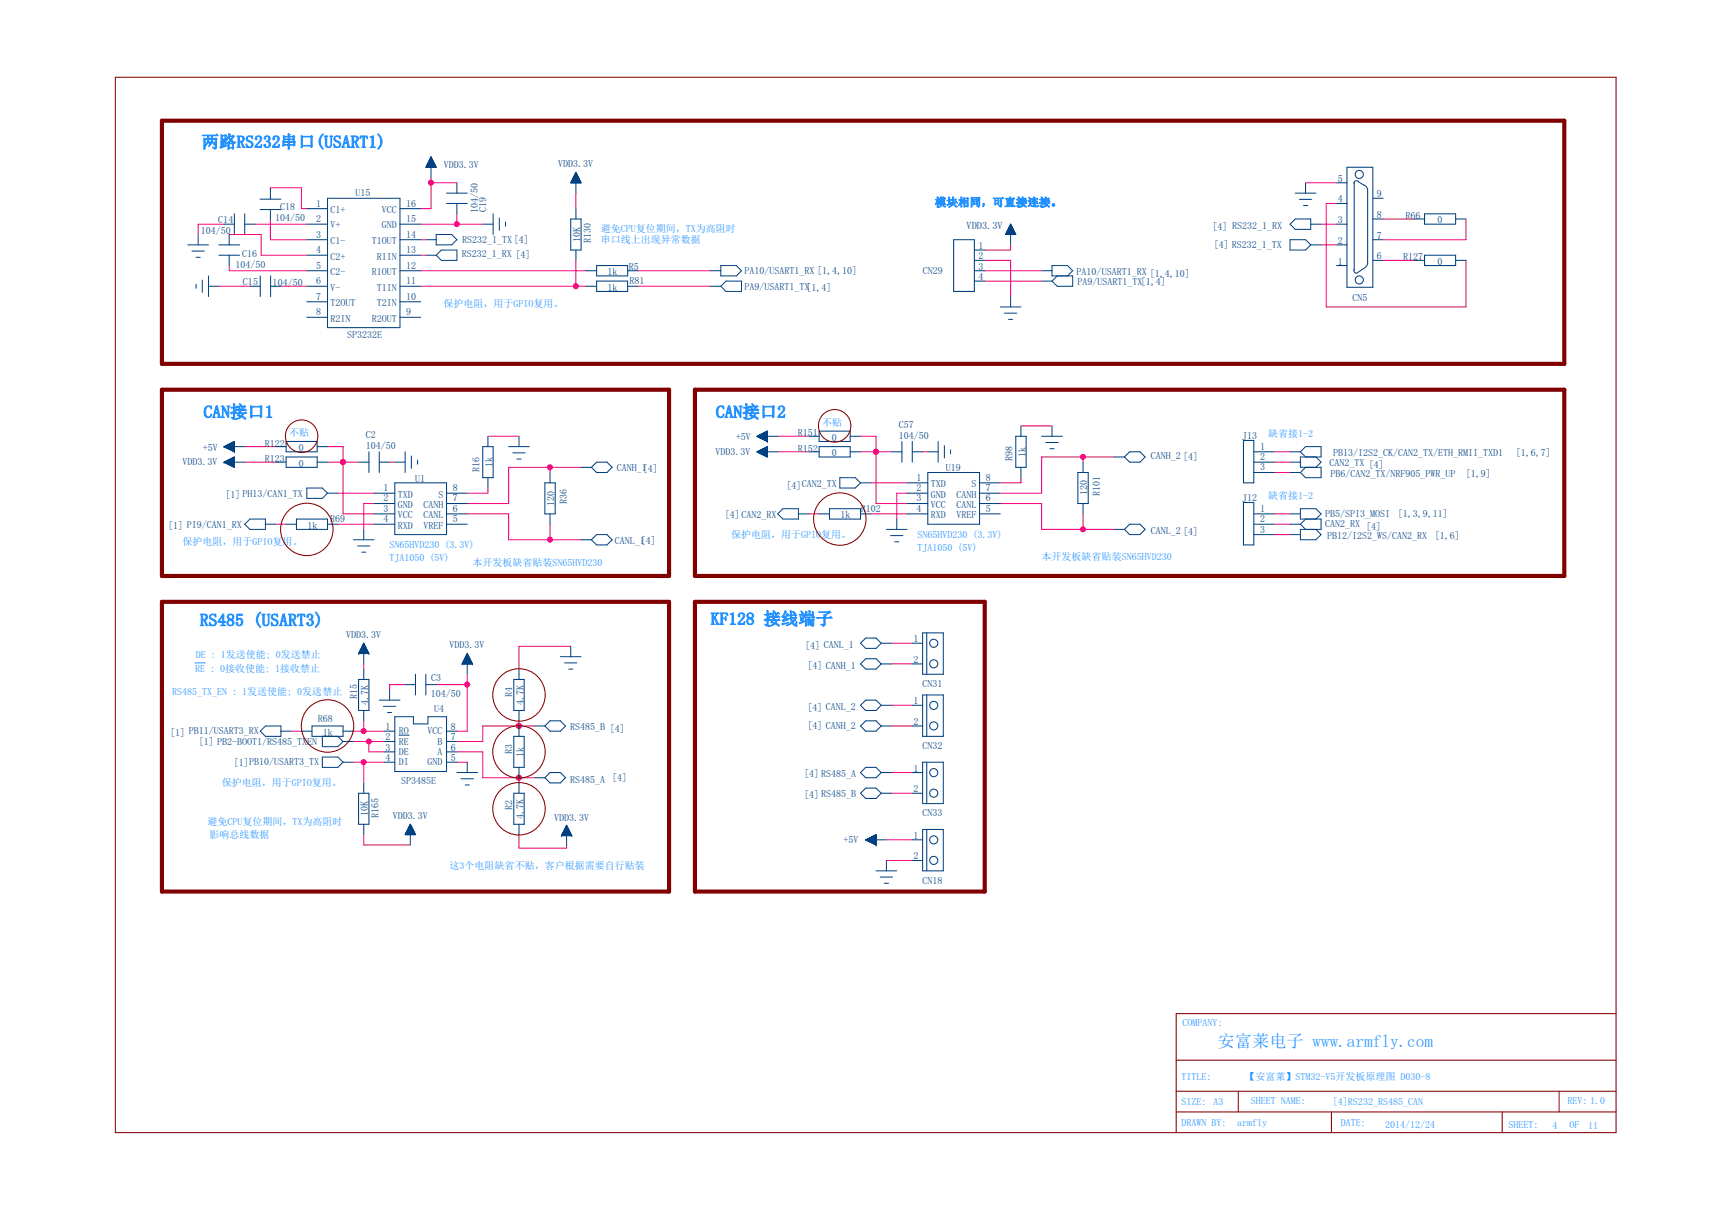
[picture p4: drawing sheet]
<svg xmlns="http://www.w3.org/2000/svg" width="420mm" height="297mm" viewBox="0 0 420 297" stroke-linecap="round" stroke-linejoin="round" font-family="sans-serif">
<path d="M47.9 162.7h2.5" fill="none" stroke="#2291ff" stroke-width=".25"/>
<g fill="none" stroke="#ff0080" stroke-width=".25">
<path d="M55 55h-6.4v2.6M56.2 57.6h7.9v5.1h11.2M62.6 55h12.7M66.4 46.4v-.3h7.6v5.1h1.3M66.4 54v4.8h8.9M103.2 58.8h1.3M103.2 55h15.3M105.8 43.6v7.6h-2.6M105.8 44.9h6.3M112.1 52.5v2.5M141.3 47.4v3.8M320.4 44.9h7.6"/>
<path d="M324.2 55h3.8M328 50h-2.5v25.4h34.3v-11.5M339.5 53.8h7.6M359.8 53.8v5h-20.3M53.7 70.3h7.6M56.2 65.2v1.3h19.1M68.9 70.3h6.4M103.2 62.7h1.3M103.2 66.5h40.7M103.2 70.3h40.7M141.3 63.9v6.4M156.6 66.5h17.8"/>
<path d="M156.6 70.3h17.8M241.7 66.5h13.9M241.7 63.9h6.3v8.9M241.7 69h13.9M248 60.1v1.3h-6.3M324.2 60.1h3.8M339.5 63.9h7.6M60.1 113.5h7.6M60.1 109.6h7.6M80.4 113.5h7.6M80.4 109.6h3.8v16.6h7.6M84.2 113.5h.1"/>
<path d="M95.6 113.5h1.3M119.7 119.8v1.3h-5M119.7 107.1h7.7M135 114.7v1.3M142.6 114.7h-17.8v8.9h-10.1M190.9 107.1h7.6M190.9 110.9h7.6M211.2 107.1h3.8v16.5h7.6M211.2 110.9h7.6M213.7 118.5h8.9M215 110.9h.1M226.4 110.9h1.3"/>
<path d="M250.6 117.3v1.2h-5.1M250.6 104.6h7.6M265.8 112.2v1.3M273.4 112.2h-17.8v8.9h-10.1M312.8 113.5h3.8M312.8 110.9h3.8M312.8 116h3.8M67.7 128.7h2.5M82.9 121.1h8.9M82.9 128.7h8.9M91.8 123.6h-2.5v6.4M114.7 126.2h10.1v6.3h17.8"/>
<path d="M135 128.7v3.8M198.5 126.2h2.5M213.7 126.2h8.9M222.6 121.1h-2.5v6.3M245.5 123.6h10.1v6.4h17.8M265.8 126.2v3.8M312.8 128.7h3.8M312.8 126.2h3.8M312.8 131.2h3.8M140.1 158.7h-12.7v5.6M218.8 157.9h5.1M71.5 179.5h2.5"/>
<path d="M86.7 179.5h7.6M89.3 163v1.3M89.3 177v2.5M99.4 168.1h-3.8v1.2M107 168.1h7.7M114.7 165.5v14h-2.6M127.4 178.2h.1M127.4 177v1.2M131.2 178.2h-12.7v3.8h-6.4M218.8 178.2h5.1M218.8 163h5.1M218.8 173.1h5.1"/>
<path d="M86.7 182h7.6M86.7 187.1h7.6M89.3 187.1v5.1M90.5 182v2.6h3.8M112.1 184.6h6.4v6.3h12.7M112.1 187.1h2.6M127.4 190.9h.1M127.4 190.9v1.3M218.8 189.7h5.1M218.8 194.7h5.1M89.3 204.9v2.5h11.4M127.4 204.9v3.3h11.7v-.5"/>
<path d="M217.5 206.2h6.4M217.5 211.2h6.4"/>
</g>
<circle cx="114.6" cy="168" r=".62" fill="#ff0080"/>
<circle cx="114.6" cy="168" r=".62" fill="none" stroke="#ff0080" stroke-width=".25"/>
<circle cx="105.8" cy="44.8" r=".62" fill="#ff0080"/>
<circle cx="105.8" cy="44.8" r=".62" fill="none" stroke="#ff0080" stroke-width=".25"/>
<circle cx="112.1" cy="55" r=".62" fill="#ff0080"/>
<circle cx="112.1" cy="55" r=".62" fill="none" stroke="#ff0080" stroke-width=".25"/>
<circle cx="127.3" cy="190.9" r=".62" fill="#ff0080"/>
<circle cx="127.3" cy="190.9" r=".62" fill="none" stroke="#ff0080" stroke-width=".25"/>
<circle cx="127.3" cy="178.2" r=".62" fill="#ff0080"/>
<circle cx="127.3" cy="178.2" r=".62" fill="none" stroke="#ff0080" stroke-width=".25"/>
<circle cx="127.3" cy="190.9" r=".62" fill="#ff0080"/>
<circle cx="127.3" cy="190.9" r=".62" fill="none" stroke="#ff0080" stroke-width=".25"/>
<circle cx="127.3" cy="178.2" r=".62" fill="#ff0080"/>
<circle cx="127.3" cy="178.2" r=".62" fill="none" stroke="#ff0080" stroke-width=".25"/>
<circle cx="89.2" cy="179.5" r=".62" fill="#ff0080"/>
<circle cx="89.2" cy="179.5" r=".62" fill="none" stroke="#ff0080" stroke-width=".25"/>
<circle cx="135" cy="132.5" r=".62" fill="#ff0080"/>
<circle cx="135" cy="132.5" r=".62" fill="none" stroke="#ff0080" stroke-width=".25"/>
<circle cx="135" cy="114.7" r=".62" fill="#ff0080"/>
<circle cx="135" cy="114.7" r=".62" fill="none" stroke="#ff0080" stroke-width=".25"/>
<circle cx="90.5" cy="182" r=".62" fill="#ff0080"/>
<circle cx="90.5" cy="182" r=".62" fill="none" stroke="#ff0080" stroke-width=".25"/>
<circle cx="84.2" cy="113.4" r=".62" fill="#ff0080"/>
<circle cx="84.2" cy="113.4" r=".62" fill="none" stroke="#ff0080" stroke-width=".25"/>
<circle cx="84.2" cy="113.4" r=".62" fill="#ff0080"/>
<circle cx="84.2" cy="113.4" r=".62" fill="none" stroke="#ff0080" stroke-width=".25"/>
<circle cx="265.8" cy="129.9" r=".62" fill="#ff0080"/>
<circle cx="265.8" cy="129.9" r=".62" fill="none" stroke="#ff0080" stroke-width=".25"/>
<circle cx="265.8" cy="112.2" r=".62" fill="#ff0080"/>
<circle cx="265.8" cy="112.2" r=".62" fill="none" stroke="#ff0080" stroke-width=".25"/>
<circle cx="215" cy="110.9" r=".62" fill="#ff0080"/>
<circle cx="215" cy="110.9" r=".62" fill="none" stroke="#ff0080" stroke-width=".25"/>
<circle cx="215" cy="110.9" r=".62" fill="#ff0080"/>
<circle cx="215" cy="110.9" r=".62" fill="none" stroke="#ff0080" stroke-width=".25"/>
<circle cx="141.3" cy="70.2" r=".62" fill="#ff0080"/>
<circle cx="141.3" cy="70.2" r=".62" fill="none" stroke="#ff0080" stroke-width=".25"/>
<circle cx="89.2" cy="187.1" r=".62" fill="#ff0080"/>
<circle cx="89.2" cy="187.1" r=".62" fill="none" stroke="#ff0080" stroke-width=".25"/>
<g fill="none" stroke="#004080" stroke-width=".25">
<path d="M105.1 39.9v1.2M105.1 39.9h1.4M105.2 39.8h1.2M105.2 39.7v1.4M105.2 39.7h1.2M105.3 39.6h1M105.3 39.5v1.6M105.4 39.5h.8l.1 1.6M105.4 39.4h.8M105.4 39.2v1.9M105.4 39.3h.8M105.5 39.2h.6"/>
<path d="M105.5 39v2.1M105.5 39.1h.5M105.6 39h.4v2.1M105.6 38.8v2.3M105.7 38.9h.2M105.7 38.8h.2M105.7 38.7v2.4M105.7 38.7h.2M105.8 38.6h.1M105.8 38.5l1.2 2.6h-2.5zM105.8 38.5v5.1M105.9 38.7v2.4"/>
<path d="M106.1 39.2v1.9M106.2 39.3v1.8M106.4 39.8v1.3M106.5 40v1.1M48.6 57.6v2.5M55 55h2.5M56.2 57.6v2.5M57.5 52.5v5.1M60.1 55h2.5M60.1 52.5v5.1M63.8 51.4h5.1M63.8 48.9h5.1"/>
<path d="M66.4 46.4v2.5M66.4 51.4v2.6M75.3 51.2h5.1M75.3 55h5.1M75.3 58.8h5.1M80.4 48.7h17.8v31.7h-17.8zM98.2 51.2h5M98.2 55h5M98.2 58.8h5M104.5 58.8h2.5M104.7 40.8h2.2M104.7 40.7v.4"/>
<path d="M104.7 40.7h2.2M104.8 40.6h2M104.8 40.5v.6M104.8 40.5h2M104.9 40.4h1.8M105 40.2h1.6v.9M105 40.1v1M105 40.1h1.5M105.1 40h1.4M106.7 40.3h-1.8v.8M106.7 40.3v.8M106.8 40.6v.5"/>
<path d="M106.9 40.8v.3M107 40.9h-2.4v.2M107 41v.1M107 57.6h3.9l1.2 1.2-1.2 1.3h-3.9zM109.6 50h5.1M109.6 47.4h5.1M112.1 44.9v2.5M112.1 50v2.5M118.5 55h2.5M121 52.5v5.1M122.5 53.5v3.1M124.1 54.5v1"/>
<path d="M140.1 53.8h2.5v7.6h-2.5zM140.2 44.8l2.4 .1M140.2 44.7v.2M140.2 44.7h2.3M140.2 44.5v.4M140.2 44.6h2.3v.3M140.3 44.5h2.1M140.3 44.4h2.1v.5M140.3 44.3v.6M140.4 44.3h1.9M140.5 44.2h1.8v.7M140.5 44.1v.8"/>
<path d="M140.5 44.1h1.7M140.5 44h1.7v.9M140.5 43.9v1M140.6 43.9h1.5M140.7 44.9v-1.1h1.4v1.1M140.7 43.6h1.3M140.7 43.6h1.3v1.3M140.7 43.5v1.4M140.8 43.5h1.1M140.8 43.3h1v1.6M140.8 43.3v1.6M140.9 43.3h.9"/>
<path d="M141 43.1h.8v1.8M141 43.1v1.8M141 43.1h.7M141 43h.7v1.9M141.2 42.8h.4v2.1M141.2 42.6v2.3M141.2 42.6h.3M141.3 42.5h.2v2.4M141.3 42.5v2.4M141.3 42.5h.1M141.3 42.3h.1M141.3 42.3l-1.2 2.6h2.5"/>
<path d="M141.3 42.3v5.1M141.3 51.2v2.6M141.3 42.3l1.3 2.6M141.6 42.8h-.5l-.1 2.1M234 58.8h5.1v12.7h-5.1zM246.8 57.6h2.4M246.9 57.4h2.3M246.9 57.6v-.3h2.3v.3M247 57.2h2.1M247 57.6v-.5h2v.5M247.1 57h1.9M247.1 57.6v-.7h1.9v.7"/>
<path d="M247.2 56.8h1.7M247.2 57.6v-.9h1.7v.9M247.3 56.6h1.5M247.3 57.6v-1.1h1.4v1.1M247.4 56.3h1.3M247.5 56.2h1.1M247.6 56h.9M247.7 55.8h.7v1.8M247.8 55.5h.5M247.9 55.3h.3M247.9 57.6v-2.4h.2v2.4M248 55.2h.1"/>
<path d="M248 55h.1M248 55l1.3 2.6h-2.6zM248 55v5.1M248.2 55.5h-.3v2.1M248.2 55.4v2.2M248.4 55.7h-.7v1.9M248.4 55.6v2M248.4 55.8h-.8v1.8M248.5 56h-1v1.6M248.5 56v1.6M248.7 56.3h-1.3v1.3M248.7 56.2v1.4"/>
<path d="M316.6 58.8h3.8l1.3 1.3-1.3 1.3h-3.8zM317.9 47.4h5M317.9 53.8h3.8v2.5h-3.8l-1.3-1.3zM318.9 48.9h3M319.9 50.5h1M320.4 44.9v2.5M321.7 55h2.5M328 55h2.6M328 50h2.6M328 44.9h2.6M330.6 41.1h6.3v29.4h-6.3zM332.3 44.8a.62 .62 0 0 1 .4-.4 .62 .62 0 0 1 .7 .2l1.2 .8"/>
<path d="M332.3 44.9h.1M332.3 44.9v21.3M334.6 45.4a1.35 1.35 0 0 1 1 1M335.6 46.4v18.3l-.1 .4a5 5 0 0 1-2.4 1.9 .6 .6 0 0 1-.7-.1 .6 .6 0 0 1-.1-.7l.1 .1M336.9 48.7h2.6M336.9 58.8h2.6M336.9 53.8h2.6M347.1 53.8h2.5M349.6 52.5h7.6v2.5h-7.6zM357.2 53.8h2.6M46.1 60.1h5.1M47.1 61.6h3.1"/>
<path d="M48.1 63.2h1M48.1 69.8v1M49.6 68.7v3.1M51.2 70.3h2.5M51.2 67.7v5.1M53.7 62.7h5.1M53.7 60.1h5.1M56.2 62.7v2.5M61.3 70.3h2.6M63.9 67.7v5.1M66.4 70.3h2.5M66.4 67.7v5.1"/>
<path d="M75.3 62.7h5.1M75.3 66.5h5.1M75.3 70.3h5.1M75.3 74.1h5.1M75.3 77.9h5.1M98.2 62.7h5M98.2 66.5h5M98.2 70.3h5M98.2 74.1h5M98.2 77.9h5M104.5 62.7h2.5M107 62.7l1.3-1.3h3.8v2.5h-3.8z"/>
<path d="M141.3 61.4v2.5M143.9 66.5h2.5M143.9 70.3h2.5M146.4 65.2h7.6v2.5h-7.6zM146.4 69h7.6v2.5h-7.6zM154 66.5h2.6M154 70.3h2.6M174.4 66.5h2.5M174.4 70.3h2.5M176.9 65.2h3.8l1.3 1.3-1.3 1.2h-3.8zM176.9 70.3l1.3-1.3h3.8v2.5h-3.8zM239.1 66.5h2.6"/>
<path d="M239.1 63.9h2.6M239.1 69h2.6M239.1 61.4h2.6M245.5 75.4h5.1M246.5 76.9h3M247.5 78.4h1M248 72.8v2.6M255.6 66.5h2.6M255.6 69h2.6M259.4 67.7l-1.2 1.3M262 67.7l1.3-1.2-1.3-1.3h-3.8v2.5h5.1v2.6h-3.9l-1.2-1.3M321.7 60.1h2.5"/>
<path d="M328 60.1h2.6M328 65.2h2.6M336.9 63.9h2.6M347.1 63.9h2.5M349.6 62.7h7.6v2.5h-7.6zM357.2 63.9h2.6M55 109.6h.1M55 113.5h.1M55 113.5l2.5-1.3v2.5zM55 109.6h5.1M55 113.5h5.1M55 109.6l2.5 1.3"/>
<path d="M55 109.7h2.5M55.1 113.4v.1M55.1 113.6h2.4M55.2 109.8h2.3M55.2 109.6v.2M55.3 113.3v.3M55.3 113.7h2.2M55.4 109.9h2.1M55.4 109.4v.5M55.5 113.2v.5M55.5 113.7h2M55.6 110h1.9"/>
<path d="M55.6 109.3v.6M55.7 113.1v.7M55.7 113.9h1.8M55.8 110.1h1.7M55.8 109.3v.8M55.9 113v.9l1.6 .1M56 110.2h1.5M56 109.1v1.1M56.1 112.9v1.1M56.1 114.1h1.4M56.2 109.1v1.2M56.2 110.3h1.3"/>
<path d="M56.3 112.8v1.3M56.4 114.2h1.1M56.4 108.9l.1 1.5h1M56.5 112.7v1.5M56.6 114.3h.9M56.6 108.8v1.6M56.7 112.6v1.7M56.8 114.4h.7M56.8 108.8v1.8M56.9 110.6h.6M56.9 112.5v1.9M57 108.6v2.1"/>
<path d="M57.1 112.4v2.1M57.2 114.6h.3M57.2 108.5l.1 2.3h.2M57.4 112.3v2.3M57.4 114.7h.1M57.4 108.4v2.5M57.5 110.9h.1M57.5 108.4h.1M57.5 108.4v2.5M57.5 112.7h-1.1v1.5M57.5 108.4l-2.5 1.2M57.5 108.6h-.4v2.1h.4"/>
<path d="M57.5 108.8h-.8v1.7h.8M57.5 109.6l-2.4 .1M57.5 109.5h-2.2v.3M57.5 109.4h-2v.5M57.5 109.3h-1.8v.7M57.5 109.2h-1.6v.9M57.5 109.1h-1.4v1.1M57.5 109h-1.2v1.3M57.5 108.9h-1v1.5M57.5 108.7h-.6v1.9M57.5 108.5h-.1v2.3M57.5 113.4h-2.3v.2"/>
<path d="M57.5 113.2h-2.1v.5M57.5 113.2h-1.9v.5M57.5 113.1h-1.7v.8M57.5 112.9h-1.5v1.1M57.5 112.9h-1.3v1.2M57.5 112.6h-.9v1.7M57.5 112.6h-.7v1.8M57.5 112.4h-.5v2.1h.5M57.5 112.4h-.3v2.2M57.5 112.2l-.1 2.5M67.7 109.6h2.5M67.7 113.5h2.5"/>
<path d="M70.2 108.4h7.6v2.5h-7.6zM70.2 112.2h7.6v2.5h-7.6zM75.3 119.8h3.8l1.3 1.3-1.3 1.2h-3.8zM77.8 109.6h2.6M77.8 113.5h2.6M88 113.5h2.5M90.5 110.9v5.1M93.1 110.9v5.1M93.1 113.5h2.5M96.9 118.5h12.7v12.7h-12.7zM96.9 113.5h2.5M99.4 110.9v5.1"/>
<path d="M101 111.9v3.1M102.5 112.9v1.1M118.5 109.6h2.5v7.7h-2.5zM119.7 107.1v2.5M119.7 117.3v2.5M124.8 109.6h5.1M125.8 111.2h3.1M126.9 112.7h1M127.4 107.1v2.5M133.7 118.5h2.6v7.7h-2.6zM135 116v2.5M142.6 114.7h2.5"/>
<path d="M145.1 114.7l1.3-1.2h2.6l1.2 1.2-1.2 1.3h-2.6zM185.8 110.9h5.1M185.8 107.1l2.5 1.3M185.8 110.9l2.5-1.3v2.6M185.8 110.9l2.5 1.3M185.9 107.1h.1M185.9 110.9v.1M185.9 107.1h2.4M185.9 111h2.4M186 107v.2M186 110.8v.2M186 107v.3h2.3"/>
<path d="M186.1 107h2.2M186.2 106.9v.4M186.2 110.7v.4h2.1M186.2 110.7h2.1M186.2 107.4h2.1M186.3 110.7v.5M186.3 111.2h2M186.4 106.8v.6M186.4 107.5h1.9M186.5 106.8v.7M186.5 110.6v.7M186.5 106.8h1.8"/>
<path d="M186.5 111.3h1.8M186.6 106.7v.8M186.6 110.5v.8M186.6 110.5h1.7M186.6 107.6h1.7M186.7 110.4v1M186.7 111.4h1.6M186.8 106.6v1M186.8 110.4v1M186.8 110.4h1.5M186.8 107.7h1.5M186.9 106.6v1.1"/>
<path d="M186.9 110.4v1.1M186.9 106.6h1.4M187 106.5v1.2M187 110.3v1.2h1.3M187 110.3h1.3M187.1 106.5v1.3h1.2M187.1 110.3v1.3M187.1 106.5h1.2M187.2 106.4v1.4M187.2 110.2v1.4h1.1M187.2 110.2h1.1M187.3 106.3v1.6h1"/>
<path d="M187.3 110.2v1.5M187.3 106.3h1M187.4 106.3v1.6M187.4 110.1v1.6h.9M187.4 110.1h.9M187.5 110.1v1.7M187.6 106.2v1.8M187.6 110v1.8h.7M187.7 110h.6M187.7 106.1v2h.6M187.7 109.9v2M187.7 106.1h.6"/>
<path d="M187.8 106.1v2M187.9 109.9v2.1M188 106v2.2M188 109.8v2.3h.3M188 109.8h.3M188.1 106v2.3h.2M188.1 109.8v2.3M188.2 106h.1M188.2 109.7v2.4h.1M188.2 105.9v2.4M188.2 109.7h.1M188.3 105.8v2.6"/>
<path d="M188.3 109.6v2.6M188.3 108.4h.1M188.3 105.8h.1M188.3 110.8h-2.3v.3M188.3 110.6h-1.9v.6M188.3 109.9h-.5v2h.5M188.3 105.8l-2.5 1.3M188.3 106h-.4v2.2h.4M188.3 106.3h-.8v1.7h.8M188.3 106.8h-2v.6M188.3 106.6h-1.6v1M190.9 107.1h-5.1"/>
<path d="M198.5 110.9h2.5M198.5 107.1h2.5M201 109.6h7.6v2.6h-7.6zM201 105.8h7.6v2.6h-7.6zM206.1 117.3h3.8l1.3 1.2-1.3 1.3h-3.8zM208.6 110.9h2.6M208.6 107.1h2.6M211.2 118.5h2.5M218.8 110.9h2.5M221.3 108.4v5.1M222.6 118.5h5.1M223.9 110.9h2.5"/>
<path d="M223.9 108.4v5.1M227.7 116h12.7v12.7h-12.7zM227.7 110.9h2.5M230.2 108.4v5.1M231.8 109.4v3M233.3 110.4v1M240.4 118.5h5.1M249.3 107.1h2.5v7.6h-2.5zM250.6 104.6v2.5M250.6 114.7v2.6M255.6 107.1h5.1M256.7 108.6h3"/>
<path d="M257.7 110.2h1M258.2 104.6v2.5M264.5 116h2.6v7.6h-2.6zM265.8 113.5v2.5M273.4 112.2h2.6M277.2 110.9h2.6l1.2 1.3-1.2 1.3h-2.6l-1.2-1.3zM305.2 108.1h2.5v10.4h-2.5zM307.7 113.5h5.1M307.7 110.9h5.1M307.7 116h5.1M316.6 113.5h2.5M316.6 110.9h2.5"/>
<path d="M316.6 116h2.5M319.1 110.9l1.3-1.3h3.8v2.6h-5.1v2.5h5.1v2.6h-3.8l-1.3-1.3M319.1 110.9l1.3 1.3M320.4 114.7l-1.3 1.3M322.9 112.2l1.3 1.3-1.3 1.2M60.1 128.7l1.2-1.3h3.8v2.6h-3.8zM65.1 128.7h2.6M70.2 128.7h2.6M72.8 127.4h7.6v2.6h-7.6zM80.4 121.1h2.5M80.4 128.7h2.5M86.7 132.5h5.1"/>
<path d="M87.7 134h3.1M88.8 135.6h1M89.3 130v2.5M91.8 121.1h5.1M91.8 123.6h5.1M91.8 126.2h5.1M91.8 128.7h5.1M109.6 121.1h5.1M109.6 123.6h5.1M109.6 126.2h5.1M109.6 128.7h5.1M135 126.2v2.5"/>
<path d="M142.6 132.5h2.5M145.1 132.5l1.3-1.3h2.6l1.2 1.3-1.2 1.3h-2.6zM190.9 126.2l1.2-1.3h3.8v2.5h-3.8zM195.9 126.2h2.6M201 126.2h2.6M203.6 124.9h7.6v2.5h-7.6zM211.2 126.2h2.5M217.5 130h5.1M218.6 131.5h3M219.6 133h1M220.1 127.4v2.6M222.6 121.1h5.1"/>
<path d="M222.6 123.6h5.1M222.6 126.2h5.1M240.4 121.1h5.1M240.4 123.6h5.1M240.4 126.2h5.1M265.8 123.6v2.6M273.4 130h2.6M277.2 128.7h2.6l1.2 1.3-1.2 1.2h-2.6l-1.2-1.2zM305.2 123.4h2.5v10.4h-2.5zM307.7 131.2h5.1M307.7 126.2h5.1M307.7 128.7h5.1"/>
<path d="M316.6 131.2h2.5M316.6 126.2h2.5M316.6 128.7h2.5M319.1 128.7l1.3 1.3M320.4 127.4l-1.3 1.3M322.9 127.4l1.3-1.2-1.3-1.3h-3.8v2.5h5.1v2.6h-5.1v2.5h3.8l1.3-1.3-1.3-1.2M88.3 159.9h1.9M88.4 159.7h1.8M88.4 159.6v.8M88.5 159.6h1.6M88.5 159.5h1.5M88.5 159.4v1"/>
<path d="M88.6 159.4h1.4v1M88.6 159.3h1.3M88.7 159.1h1.2M88.7 158.9v1.5M88.8 159h1M88.8 158.9h.9v1.5M88.8 158.7v1.7M88.9 158.8h.8M88.9 158.7h.8M88.9 158.5v1.9M89 158.6h.6M89 158.5h.5"/>
<path d="M89 158.3v2.1M89.1 158.4h.4M89.1 158.3h.3M89.1 158.1v2.3M89.2 158.2h.2M89.2 158.1h.2v2.3M89.2 157.9v2.5M89.3 157.9h.1M89.3 157.9v5.1M89.3 157.9l-1.3 2.5M89.3 157.9l1.2 2.5M89.4 158.2v2.2"/>
<path d="M89.5 158.4v2M89.7 158.6v1.8M89.9 159v1.4M89.9 159.2h-1.2l-.1 1.2M89.9 159.2v1.2M90.2 159.6v.8M90.2 159.8h-1.8l-.1 .6M90.2 159.9v.5M90.3 160h-2l-.1 .4M140.1 158.7v2.5M211.2 157.9l1.3-1.3h2.5l1.3 1.3-1.3 1.3h-2.5zM216.3 157.9h2.5"/>
<path d="M223.9 157.9h2.5M226.4 155.4h5.1v10.1h-5.1zM227.4 155.4v10.1M63.9 179.5l1.2-1.3h3.8v2.6h-3.8zM68.9 179.5h2.6M74 179.5h2.6M76.6 178.2h7.6v2.6h-7.6zM84.2 179.5h2.5M88 160.4h.1M88 166.8h2.5v7.6h-2.5zM88 160.4h2.5M88.1 160.4h2.4"/>
<path d="M88.1 160.3h2.4M88.1 160.2v.2M88.2 160.2h2.2M88.2 160.1h2.2v.3M89.3 164.3v2.5M89.3 174.4v2.6M90.5 160.2v.2M90.5 160.4h.1M93.1 171.9h5.1M94.1 173.4h3M94.3 179.5h2.6M95.1 174.9h1"/>
<path d="M95.6 169.3v2.6M96.9 175.9h4.6v1.8h3.5v-1.8h4.6v13.5h-12.7zM99.4 168.1h2.6M102 165.5v5.1M104.5 165.5v5.1M104.5 168.1h2.5M109.6 179.5h2.5M113.4 163h.1M113.4 163h2.5M113.5 162.9h2.4M113.5 162.7v.3M113.6 162.7h2.2"/>
<path d="M113.6 162.6h2.2M113.7 162.4h1.9v.6M113.8 162.2h1.8M113.8 162.1v.9M113.9 162.1h1.6l.1 .9M113.9 162h1.5M113.9 161.9v1.1M114 161.9h1.4M114 161.8h1.3M114.1 161.6h1.2v1.4M114.1 161.5v1.5M114.2 161.5h1"/>
<path d="M114.2 161.4h.9M114.2 161.2v1.8M114.3 161.3h.8M114.3 161.2h.8v1.8M114.3 161.1v1.9M114.4 161.1h.6M114.4 161h.5M114.4 160.9v2.1M114.5 160.9h.4M114.5 160.8h.3M114.5 160.7v2.3M114.6 160.7h.2"/>
<path d="M114.6 160.6h.2M114.6 160.4v2.6M114.7 160.5h.1M114.7 160.4v5.1M114.7 160.4l-1.3 2.6M114.7 160.4l1.2 2.6M114.8 160.6v2.4M114.8 160.7v2.3M114.9 161v2M115.1 161.4v1.6M115.3 161.7h-1.2l-.1 1.3M115.3 161.8v1.2"/>
<path d="M115.4 162v1M115.6 162.3h-1.8l-.1 .7M115.7 162.5h-2l-.1 .5M115.8 162.6v.4M115.9 162.8v.2M115.9 163h.1M126.1 166.8h2.5v7.6h-2.5zM127.4 164.3v2.5M127.4 174.4v2.6M127.4 178.2v2.6M131.2 178.2h2.5M135 177h2.5l1.3 1.2-1.3 1.3h-2.5l-1.3-1.3z"/>
<path d="M137.5 161.2h5.1M138.5 162.7h3.1M139.6 164.3h1M211.2 178.2l1.3-1.2h2.5l1.3 1.2-1.3 1.3h-2.5zM211.2 173.1l1.3-1.2h2.5l1.3 1.2-1.3 1.3h-2.5zM211.2 163l1.3-1.3h2.5l1.3 1.3-1.3 1.3h-2.5zM216.3 178.2h2.5M216.3 163h2.5M216.3 173.1h2.5M223.9 178.2h2.5M223.9 163h2.5M223.9 173.1h2.5"/>
<path d="M226.4 170.6h5.1v10.2h-5.1zM227.4 170.6v10.2M79.1 185.8h3.8l1.3 1.3-1.3 1.3h-3.8zM79.1 180.8v2.5h3.8l1.3-1.3M82.9 180.8l1.3 1.2M84.2 182h2.5M84.2 187.1h2.5M88 194.7h2.5v7.7h-2.5zM89.3 192.2v2.5M94.3 182h2.6M94.3 184.6h2.6M94.3 187.1h2.6"/>
<path d="M97.9 180.5h2.5M109.6 182h2.5M109.6 184.6h2.5M109.6 187.1h2.5M112.1 189.7h5.1M113.1 191.2h3.1M114.2 192.7h1M114.7 187.1v2.6M126.1 180.8h2.5v7.6h-2.5zM126.1 194.7h2.5v7.7h-2.5zM127.4 188.4v2.5M127.4 192.2v2.5"/>
<path d="M131.2 190.9h2.5M133.7 190.9l1.3-1.2h2.5l1.3 1.2-1.3 1.3h-2.5zM211.2 189.7l1.3-1.3h2.5l1.3 1.3-1.3 1.2h-2.5zM211.2 194.7l1.3-1.2h2.5l1.3 1.2-1.3 1.3h-2.5zM216.3 194.7h2.5M216.3 189.7h2.5M223.9 194.7h2.5M223.9 189.7h2.5M226.4 187.1h5.1v10.2h-5.1zM227.4 187.1v10.2M89.3 202.4v2.5M99.5 204.8l2.4 .1"/>
<path d="M99.5 204.8v.1M99.6 204.7h2.3M99.6 204.6h2.2v.3M99.6 204.6v.3M99.6 204.5h2.2M99.7 204.9v-.5h2v.5M99.8 204.3h1.9M99.8 204.2h1.8v.7M99.8 204.1v.8M99.9 204.1h1.7M99.9 204h1.6v.9M99.9 203.9v1"/>
<path d="M99.9 203.9h1.6M100 203.8h1.4v1.1M100 203.8v1.1M100.1 203.7h1.3M100.1 203.6h1.2v1.3M100.2 203.4h1v1.5M100.2 203.3v1.6M100.3 203.3h.9M100.3 203.2h.8v1.7M100.3 203.1v1.8M100.4 203.1h.7M100.4 203h.6v1.9"/>
<path d="M100.4 202.9v2M100.4 202.9h.6M100.5 202.8h.4v2.1M100.6 202.6h.2v2.3M100.6 202.5v2.4M100.7 202.5h.1M100.7 202.4h.1M100.7 202.4l1.3 2.5h-2.6zM100.7 202.4v5M100.9 202.6h-.3l-.1 2.3M101.3 203.5h-1.2v1.4M127.4 202.4v2.5"/>
<path d="M137.8 205.1h.1M137.8 205.1h2.5M137.9 205.1h2.4M137.9 205h2.3M138 204.8h2.2M138 204.7v.4M138 204.7h2.1M138.1 204.6h1.9M138.1 204.5v.6M138.2 204.5h1.8M138.2 204.4h1.7v.7M138.3 204.2h1.5"/>
<path d="M138.3 204.1v1M138.4 204.1h1.4M138.4 204h1.3M138.4 203.9v1.2M138.5 203.9h1.2M138.5 203.8h1.1M138.5 203.6v1.5M138.5 203.7h1.1M138.6 203.6h.9M138.6 203.4v1.7M138.7 203.5h.8M138.7 203.4h.7"/>
<path d="M138.7 203.2v1.9M138.8 203.3h.6M138.8 203.2h.5M138.8 203v2.1M138.9 203.1h.4M138.9 203h.3M138.9 202.8v2.3M139 202.9h.2M139 202.6l.1 5.1M139 202.8h.1M139.1 202.6h.1M139.1 202.6l-1.3 2.5"/>
<path d="M139.1 202.6l1.2 2.5M139.1 202.7v2.4M139.2 202.9v2.2M139.3 203.1v2M139.4 203.3v1.8M139.5 203.5v1.6M139.6 203.8v1.3M139.7 203.9v1.2M139.8 204.1v1M139.9 204.3h-1.7v.8M140 204.6v.5M140.2 204.8v.3"/>
<path d="M140.2 204.9h-2.2l-.1 .2M140.2 204.9v.2M140.3 205.1h.1M212.5 206.2h.1M212.5 206.2h5M212.5 206.2l2.5 1.2M212.5 206.2h2.5M212.7 206.3h2.3M212.7 206.1v.2M212.9 206v.4h2.1M213.1 206.5h1.9M213.1 205.9v.6"/>
<path d="M213.3 206.6h1.7M213.3 205.8v.8M213.5 206.7h1.5M213.5 205.7v1M213.7 205.6v1.2h1.3M213.9 205.4v1.5M213.9 206.9h1.1M214.1 205.4v1.6M214.2 207.1h.8M214.3 205.3v1.8M214.4 207.1h.6M214.5 205.1v2.1"/>
<path d="M214.6 207.2h.4M214.7 205.1v2.2M214.7 207.3h.3M214.9 204.9v2.5M215 207.4h.1M215 204.9h.1M215 213.8h5.1M215 205.2h-.6v1.9M215 205.1h-.4v2.1M215 205h-.2v2.3M215 204.9v2.5M215 204.9l-2.5 1.3"/>
<path d="M215 206.1l-2.4 .1M215 206h-2.2v.3M215 205.9h-2v.5M215 205.8h-1.8v.7M215 205.7h-1.6v.9M215 205.6h-1.4v1.1M215 205.5h-1.2v1.3M215 205.4h-1v1.5M215 205.3h-.8v1.8M216 215.3h3.1M217 216.8h1M217.5 211.2v2.6"/>
<path d="M223.9 206.2h2.5M223.9 211.2h2.5M226.4 203.6h5.1v10.2h-5.1zM227.4 203.6v10.2"/>
<circle cx="333.6" cy="42.8" r="1"/>
<circle cx="333.6" cy="68.7" r="1"/>
<circle cx="229.2" cy="157.9" r="1"/>
<circle cx="229.2" cy="178.2" r="1"/>
<circle cx="229.2" cy="173.2" r="1"/>
<circle cx="229.2" cy="163" r="1"/>
<circle cx="229.2" cy="194.7" r="1"/>
<circle cx="229.2" cy="189.7" r="1"/>
<circle cx="229.2" cy="211.2" r="1"/>
<circle cx="229.2" cy="206.2" r="1"/>
</g>
<path d="M39.7 29.6h344.2v59.7h-344.2zM39.7 95.7h124.5v45.7h-124.5zM170.5 95.7h213.4v45.7h-213.4zM39.7 147.7h124.5v71.2h-124.5zM170.5 147.7h71.2v71.2h-71.2z" fill="none" stroke="#800000" stroke-width="1"/>
<g fill="none" stroke="#800000" stroke-width=".25">
<path d="M28.3 19h368.3v259h-368.3zM396.6 248.8h-107.9v29.2M288.7 260.3h107.9M288.7 273h107.9M288.7 267.9h107.9M303.9 267.9v5.1M326.8 273v5M368.7 273v5M382.6 267.9v5.1"/>
<circle cx="74" cy="107.1" r="4"/>
<circle cx="204.8" cy="104.5" r="4"/>
<circle cx="75.3" cy="130" r="6.4"/>
<circle cx="206.1" cy="127.4" r="6.4"/>
<circle cx="80.4" cy="178.2" r="6.4"/>
<circle cx="127.4" cy="170.6" r="6.4"/>
<circle cx="127.4" cy="198.5" r="6.4"/>
<circle cx="127.4" cy="184.6" r="6.4"/>
</g>
<g font-size="4.2" fill="#2291ff">
<text x="49.5" y="36.3">两路RS232串口(USART1)</text>
<text x="49.9" y="102.6">CAN接口1</text>
<text x="175.7" y="102.6">CAN接口2</text>
<text x="49" y="153.7">RS485 (USART3)</text>
<text x="174.4" y="153.4">KF128 接线端子</text>
<text x="298.8" y="257">安富莱电子 www.armfly.com</text>
</g>
<text font-size="2.8" fill="#2291ff" x="229.4" y="50.6">模块相同，可直接连接。</text>
<g font-size="2.5" fill="#004080">
<text x="109" y="41.4">VDD3.3V</text>
<text x="137" y="41.1">VDD3.3V</text>
<text x="328.3" y="44.6">5</text>
<text x="68.8" y="51.5">C18</text>
<text x="77.6" y="50.7">1</text>
<text x="81.1" y="52.3">C1+</text>
<text x="87.3" y="48.1">U15</text>
<text x="93.7" y="52.3">VCC</text>
<text x="99.7" y="50.7">16</text>
<text x="117.3" y="52.2" transform="rotate(-90 117.3 52.2)">104/50</text>
<text x="119.3" y="52" transform="rotate(-90 119.3 52)">C19</text>
<text x="328.3" y="49.7">4</text>
<text x="337.9" y="53.5">8</text>
<text x="337.9" y="48.4">9</text>
<text x="345" y="53.8">R66</text>
<text x="49.3" y="57.4">104/50</text>
<text x="53.6" y="54.7">C14</text>
<text x="67.6" y="54.1">104/50</text>
<text x="77.6" y="54.5">2</text>
<text x="77.6" y="58.3">3</text>
<text x="81.1" y="56.1">V+</text>
<text x="81.1" y="59.9">C1-</text>
<text x="91.3" y="59.9">T1OUT</text>
<text x="93.7" y="56.1">GND</text>
<text x="99.7" y="58.3">14</text>
<text x="99.7" y="54.5">15</text>
<text x="113.4" y="59.6">RS232_1_TX [4]</text>
<text x="142.4" y="59.4" transform="rotate(-90 142.4 59.4)">10K</text>
<text x="145" y="59.8" transform="rotate(-90 145 59.8)">R130</text>
<text x="237.2" y="56.3">VDD3.3V</text>
<text x="297.5" y="56.6">[4] RS232_1_RX</text>
<text x="328.3" y="59.9">2</text>
<text x="328.3" y="54.8">3</text>
<text x="337.9" y="58.6">7</text>
<text x="352.8" y="54.9">0</text>
<text x="57.8" y="65.7">104/50</text>
<text x="59.4" y="63">C16</text>
<text x="77.6" y="62.1">4</text>
<text x="77.6" y="66">5</text>
<text x="81.1" y="63.7">C2+</text>
<text x="92.5" y="63.7">R1IN</text>
<text x="99.7" y="66">12</text>
<text x="99.7" y="62.1">13</text>
<text x="113.3" y="63.2">RS232_1_RX [4]</text>
<text x="240.1" y="61.1">1</text>
<text x="240.1" y="63.7">2</text>
<text x="297.9" y="61">[4] RS232_1_TX</text>
<text x="328.3" y="64.9">1</text>
<text x="337.9" y="63.7">6</text>
<text x="344.4" y="63.9">R127</text>
<text x="352.8" y="65">0</text>
<text x="59.6" y="69.9">C15</text>
<text x="66.9" y="70.3">104/50</text>
<text x="77.6" y="69.8">6</text>
<text x="81.1" y="67.5">C2-</text>
<text x="81.1" y="71.3">V-</text>
<text x="91.3" y="67.5">R1OUT</text>
<text x="92.5" y="71.3">T1IN</text>
<text x="99.7" y="69.8">11</text>
<text x="149.1" y="71.4">1k</text>
<text x="149.1" y="67.6">1k</text>
<text x="154.3" y="66.2">R5</text>
<text x="154.5" y="69.8">R81</text>
<text x="182.7" y="67.2">PA10/USART1_RX [1,4,10]</text>
<text x="182.7" y="71.3">PA9/USART1_TX[1,4]</text>
<text x="226.5" y="67.3">CN29</text>
<text x="240.1" y="66.2">3</text>
<text x="240.1" y="68.7">4</text>
<text x="264.2" y="67.5">PA10/USART1_RX [1,4,10]</text>
<text x="264.4" y="69.9">PA9/USART1_TX[1,4]</text>
<text x="77.6" y="73.6">7</text>
<text x="77.6" y="77.4">8</text>
<text x="81.1" y="75.1">T2OUT</text>
<text x="92.5" y="75.1">T2IN</text>
<text x="99.7" y="77.4">9</text>
<text x="99.7" y="73.6">10</text>
<text x="332" y="73.8">CN5</text>
<text x="81.1" y="79">R2IN</text>
<text x="85.2" y="82.9">SP3232E</text>
<text x="91.3" y="79">R2OUT</text>
<text x="89.8" y="107.6">C2</text>
<text x="195.8" y="107.1">R151</text>
<text x="220.6" y="105.1">C57</text>
<text x="220.6" y="107.7">104/50</text>
<text x="304.8" y="107.8">J13</text>
<text x="49.8" y="110.7">+5V</text>
<text x="65" y="109.6">R122</text>
<text x="65" y="113.5">R123</text>
<text x="73.4" y="110.7">0</text>
<text x="89.8" y="110.2">104/50</text>
<text x="175.6" y="111.7">VDD3.3V</text>
<text x="180.6" y="108.1">+5V</text>
<text x="195.8" y="110.9">R152</text>
<text x="204.2" y="108.2">0</text>
<text x="204.2" y="112">0</text>
<text x="248.5" y="113.3" transform="rotate(-90 248.5 113.3)">R98</text>
<text x="251.7" y="112.2" transform="rotate(-90 251.7 112.2)">1k</text>
<text x="282.4" y="112.7">CANH_2 [4]</text>
<text x="309.2" y="110.4">1</text>
<text x="309.2" y="112.9">2</text>
<text x="327.2" y="111.9">PB13/I2S2_CK/CAN2_TX/ETH_RMII_TXD1</text>
<text x="372" y="112">[1,6,7]</text>
<text x="44.8" y="114.2">VDD3.3V</text>
<text x="73.4" y="114.6">0</text>
<text x="101.9" y="118.2">U1</text>
<text x="117.7" y="115.8" transform="rotate(-90 117.7 115.8)">R16</text>
<text x="120.9" y="114.7" transform="rotate(-90 120.9 114.7)">1k</text>
<text x="151.4" y="115.7">CANH_1[4]</text>
<text x="224.9" y="118">1</text>
<text x="228.5" y="119.6">TXD</text>
<text x="232.1" y="115.7">U19</text>
<text x="238.4" y="119.6">S</text>
<text x="241.9" y="118">8</text>
<text x="309.2" y="115.5">3</text>
<text x="326.3" y="114.5">CAN2_TX [4]</text>
<text x="326.5" y="117">PB6/CAN2_TX/NRF905_PWR_UP</text>
<text x="359.7" y="117.1">[1,9]</text>
<text x="55.4" y="122.2">[1] PH13/CAN1_TX</text>
<text x="94.1" y="120.6">1</text>
<text x="94.1" y="123.1">2</text>
<text x="94.1" y="125.6">3</text>
<text x="97.7" y="122.1">TXD</text>
<text x="97.7" y="124.7">GND</text>
<text x="103.9" y="124.7">CANH</text>
<text x="107.6" y="122.1">S</text>
<text x="111.1" y="125.6">6</text>
<text x="111.1" y="123.1">7</text>
<text x="111.1" y="120.6">8</text>
<text x="136" y="124.2" transform="rotate(-90 136 124.2)">120</text>
<text x="139.1" y="123.7" transform="rotate(-90 139.1 123.7)">R36</text>
<text x="193" y="120.1">[4]CAN2_TX</text>
<text x="211.3" y="125.6">R102</text>
<text x="224.9" y="120.6">2</text>
<text x="224.9" y="123.1">3</text>
<text x="224.9" y="125.6">4</text>
<text x="228.5" y="122.1">GND</text>
<text x="228.5" y="124.7">VCC</text>
<text x="234.7" y="124.7">CANL</text>
<text x="234.7" y="122.1">CANH</text>
<text x="241.9" y="125.6">5</text>
<text x="241.9" y="123.1">6</text>
<text x="241.9" y="120.6">7</text>
<text x="266.8" y="121.6" transform="rotate(-90 266.8 121.6)">120</text>
<text x="269.9" y="121.8" transform="rotate(-90 269.9 121.8)">R101</text>
<text x="304.8" y="123">J12</text>
<text x="309.2" y="125.6">1</text>
<text x="41.3" y="129.8">[1] PI9/CAN1_RX</text>
<text x="75.4" y="129.8">1k</text>
<text x="81.1" y="128.2">R69</text>
<text x="94.1" y="128.2">4</text>
<text x="97.7" y="127.2">VCC</text>
<text x="97.7" y="129.8">RXD</text>
<text x="103.9" y="129.8">VREF</text>
<text x="103.9" y="127.2">CANL</text>
<text x="111.1" y="128.2">5</text>
<text x="177.9" y="127.3">[4]CAN2_RX</text>
<text x="206.2" y="127.3">1k</text>
<text x="228.5" y="127.2">RXD</text>
<text x="234.7" y="127.2">VREF</text>
<text x="282.4" y="131">CANL_2 [4]</text>
<text x="309.2" y="128.2">2</text>
<text x="309.2" y="130.7">3</text>
<text x="325.2" y="126.9">PB5/SPI3_MOSI</text>
<text x="325.2" y="129.5">CAN2_RX [4]</text>
<text x="343" y="127">[1,3,9,11]</text>
<text x="150.9" y="133.5">CANL_1[4]</text>
<text x="325.7" y="132.2">PB12/I2S2_WS/CAN2_RX</text>
<text x="352.2" y="132.3">[1,6]</text>
<text x="85" y="156.6">VDD3.3V</text>
<text x="110.4" y="159.2">VDD3.3V</text>
<text x="197.6" y="159.2">[4] CANL_1</text>
<text x="224.2" y="157.6">1</text>
<text x="105.8" y="167.1">C3</text>
<text x="198.2" y="164.3">[4] CANH_1</text>
<text x="224.2" y="162.7">2</text>
<text x="87.6" y="171.7" transform="rotate(-90 87.6 171.7)">R15</text>
<text x="90.4" y="173" transform="rotate(-90 90.4 173)">4.7K</text>
<text x="105.7" y="171.1">104/50</text>
<text x="125.7" y="171" transform="rotate(-90 125.7 171)">R4</text>
<text x="128.5" y="173" transform="rotate(-90 128.5 173)">4.7K</text>
<text x="224.2" y="172.9">1</text>
<text x="226.4" y="168.7">CN31</text>
<text x="78" y="177.2">R68</text>
<text x="94.6" y="179.2">1</text>
<text x="106.6" y="174.7">U4</text>
<text x="110.6" y="179.2">8</text>
<text x="139.9" y="179.3">RS485_B [4]</text>
<text x="198.2" y="179">[4] CANH_2</text>
<text x="198.2" y="174.5">[4] CANL_2</text>
<text x="224.2" y="178">2</text>
<text x="41.8" y="180.6">[1] PB11/USART3_RX</text>
<text x="48.8" y="182.9">[1] PB2-BOOT1/RS485_TXEN</text>
<text x="79.2" y="180.6">1k</text>
<text x="94.6" y="181.8">2</text>
<text x="94.6" y="184.3">3</text>
<text x="97.9" y="180.3">RO</text>
<text x="97.9" y="182.8">RE</text>
<text x="97.9" y="185.4">DE</text>
<text x="104.9" y="180.3">VCC</text>
<text x="107.3" y="185.4">A</text>
<text x="107.3" y="182.8">B</text>
<text x="110.6" y="184.3">6</text>
<text x="110.6" y="181.8">7</text>
<text x="125.7" y="185" transform="rotate(-90 125.7 185)">R3</text>
<text x="128.5" y="185.8" transform="rotate(-90 128.5 185.8)">1k</text>
<text x="226.4" y="183.9">CN32</text>
<text x="57.4" y="188">[1]PB10/USART3_TX</text>
<text x="94.6" y="186.9">4</text>
<text x="97.9" y="187.9">DI</text>
<text x="104.9" y="187.9">GND</text>
<text x="110.6" y="186.9">5</text>
<text x="150.3" y="191.8">[4]</text>
<text x="197.4" y="190.8">[4] RS485_A</text>
<text x="224.2" y="189.4">1</text>
<text x="98.4" y="192.5">SP3485E</text>
<text x="139.9" y="192.1">RS485_A</text>
<text x="197.4" y="195.8">[4] RS485_B</text>
<text x="224.2" y="194.5">2</text>
<text x="90.3" y="200.4" transform="rotate(-90 90.3 200.4)">10K</text>
<text x="92.9" y="200.7" transform="rotate(-90 92.9 200.7)">R165</text>
<text x="96.4" y="201.1">VDD3.3V</text>
<text x="125.7" y="199" transform="rotate(-90 125.7 199)">R2</text>
<text x="128.5" y="201" transform="rotate(-90 128.5 201)">4.7K</text>
<text x="136" y="201.6">VDD3.3V</text>
<text x="226.4" y="200.4">CN33</text>
<text x="207" y="206.9">+5V</text>
<text x="224.2" y="205.9">1</text>
<text x="224.2" y="211">2</text>
<text x="226.4" y="216.9">CN18</text>
</g>
<g font-size="2.5" fill="#2291ff">
<text x="147.4" y="57.1">避免CPU复位期间，TX为高阻时</text>
<text x="147.4" y="59.6">串口线上出现异常数据</text>
<text x="108.8" y="75.4">保护电阻，用于GPIO复用。</text>
<text x="71" y="107.1">不贴</text>
<text x="201.8" y="104.6">不贴</text>
<text x="311.3" y="107.4">缺省接1-2</text>
<text x="311.3" y="122.6">缺省接1-2</text>
<text x="179.4" y="132">保护电阻，用于GPIO复用。</text>
<text x="225.2" y="132">SN65HVD230 (3.3V)</text>
<text x="44.8" y="133.8">保护电阻，用于GPIO复用。</text>
<text x="95.6" y="137.8">TJA1050 (5V)</text>
<text x="95.6" y="134.5">SN65HVD230 (3.3V)</text>
<text x="225.2" y="135.3">TJA1050 (5V)</text>
<text x="255.6" y="137.6">本开发板缺省贴装SN65HVD230</text>
<text x="115.9" y="138.9">本开发板缺省贴装SN65HVD230</text>
<text x="48" y="161.5">DE : 1发送使能; 0发送禁止</text>
<text x="47.9" y="165.1">RE : 0接收使能; 1接收禁止</text>
<text x="42.3" y="170.6">RS485_TX_EN : 1发送使能; 0发送禁止</text>
<text x="54.5" y="193">保护电阻，用于GPIO复用。</text>
<text x="50.9" y="202.6">避免CPU复位期间，TX为高阻时</text>
<text x="51.4" y="205.7">影响总线数据</text>
<text x="110.4" y="213.3">这3个电阻缺省不贴，客户根据需要自行贴装</text>
<text x="290.2" y="251.9">COMPANY:</text>
<text x="289.9" y="265.1">TITLE:</text>
<text x="305.7" y="265.1">【安富莱】STM32-V5开发板原理图 D030-8</text>
<text x="289.9" y="271.2">SIZE:</text>
<text x="297.8" y="271.2">A3</text>
<text x="306.9" y="270.9">SHEET NAME:</text>
<text x="327.1" y="271.2">[4]RS232_RS485_CAN</text>
<text x="384.7" y="270.9">REV: 1.0</text>
<text x="289.9" y="276.5">DRAWN BY:</text>
<text x="303.6" y="276.3">armfly</text>
<text x="329" y="276.5">DATE:</text>
<text x="340" y="276.8">2014/12/24</text>
<text x="370.2" y="277">SHEET:</text>
<text x="381" y="277.1">4</text>
<text x="385.2" y="277">OF</text>
<text x="389.8" y="277.1">11</text>
</g>
</svg>
